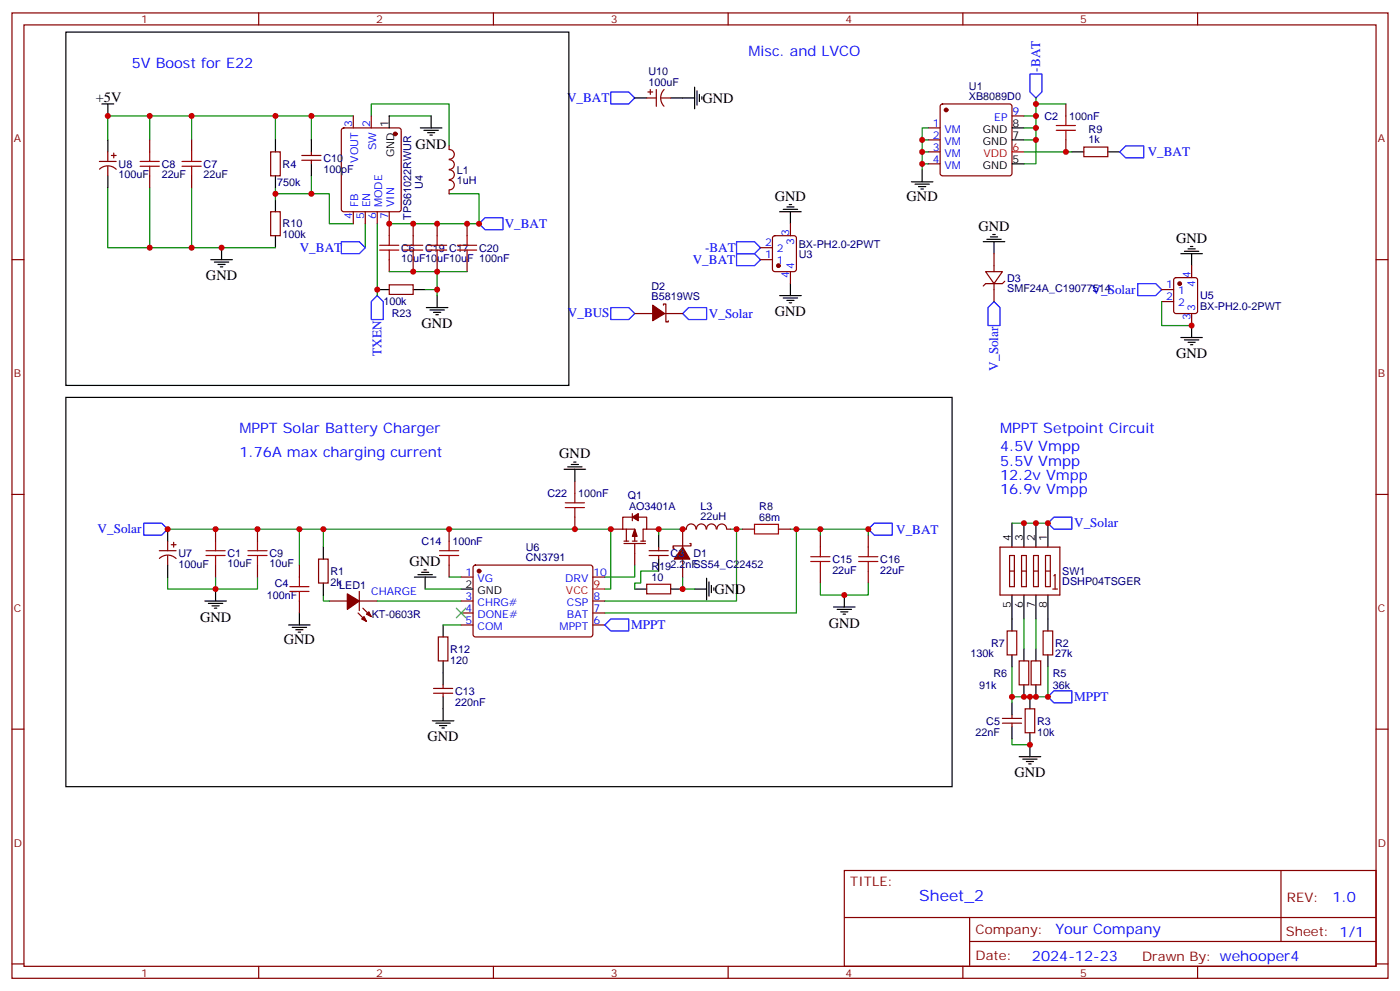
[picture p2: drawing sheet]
<svg xmlns="http://www.w3.org/2000/svg" width="412mm" height="292mm" viewBox="0 0 412 292" stroke-linecap="round" stroke-linejoin="round" font-family="sans-serif">
<g fill="none" stroke="#870000" stroke-width=".35">
<path d="M3.5 3.8h405.4v284.3h-405.4zM7.1 7.3h398.2v277.3h-398.2zM76.2 3.8v3.5M145.3 3.8v3.5M214.5 3.8v3.5M283.6 3.8v3.5M352.8 3.8v3.5M100.8 37.9l.4-.2h16.3l.5 .2 .2 .5v23.3l-.3 .5-.4 .2h-16.3l-.5-.3-.2-.4v-23.3zM104.1 34.1v3.6M109.4 34.1v3.6M190.5 28.9h2.8M190.9 27.1h1.4"/>
<path d="M191.6 26.4v1.4M193.3 26.4v4.9M194.7 28.9h2.9M195.6 26.4a3.5 3.5 0 0 0 0 4.9M273.4 37.7h3.5M277.2 30.8l.4-.2h19.8l.5 .2 .2 .5v19.8l-.2 .5-.5 .2h-19.8l-.5-.2-.2-.5v-19.8zM298.1 34.1h3.5M314 30.6v3.5M29.3 47.6h4.9M29.3 49.8a3.5 3.5 0 0 1 4.9 .1M31.7 44.7v2.9M31.7 49v2.8"/>
<path d="M32.8 45.8h1.4M33.5 45.1v1.4M44.1 41.2v3.5M44.1 51.8v3.5M56.4 41.2v3.5M56.4 51.8v3.5M79.7 44.7h2.8v7.1h-2.8zM88.9 45.8h5.6M88.9 47.2h5.6M91.7 44.7v1.1M91.7 47.2v1.1M132.3 43v1"/>
<path d="M132.3 56v1.1M132.3 44.1a1.41 1.41 0 0 1 1.5 1.4 1.41 1.41 0 0 1-1.5 1.4M132.3 53.1a1.41 1.41 0 0 1 1.5 1.4 1.41 1.41 0 0 1-1.5 1.4M132.3 50a1.41 1.41 0 0 1 1.5 1.5 1.41 1.41 0 0 1-1.5 1.4M132.3 47.1a1.41 1.41 0 0 1 1.5 1.4 1.41 1.41 0 0 1-1.5 1.4M273.4 41.2h3.5M273.4 44.7h3.5M273.4 48.3h3.5M314 41.2v3.5M319.3 43.3h7v2.8h-7zM3.5 76.5h3.6M79.7 62.4h2.8v7h-2.8z"/>
<path d="M104.1 62.4v3.5M107.6 62.4v3.5M111.1 62.4v3.5M114.7 62.4v7M114.7 76.5v3.5M121.7 65.9v3.5M121.7 76.5v3.5M128.8 65.9v3.5M128.8 76.5v3.5M137.6 65.9v3.5M137.6 76.5v3.5M224 76.5h3.5"/>
<path d="M224 73h3.5M227.8 69.6l.4-.2h5.7l.6 .5 .1 9.4-.5 .7h-5.9l-.6-.5-.1-9.4zM232.8 65.9v3.5M292.8 74.7v5.3M351 78.2v3.6M405.3 76.5h3.6M114.7 83.9h7v2.8h-7zM187 92.4h5.3M195.4 89.9v-.4h.7v5.3h.7v-.3M195.8 92.4h5.3M232.8 80v3.5M290.3 80h5l-2.5 3.5z"/>
<path d="M292.8 83.5v5.3M296 82.8l-.7 .7h-5l-.7 .7M342.2 85.3h3.5M342.2 88.8h3.5M346 82l.4-.2h5.7l.6 .4 .1 9.5-.5 .6-5.9 .1-.6-.5-.1-9.4zM351 92.4v3.5M3.5 145.6h3.6M49.4 159.4v2.8M51.2 159.7v1.4M63.5 155.9v3.5M75.8 155.9v3.5M132.3 155.9v3.5"/>
<path d="M169.3 141.7v3.6M169.3 152.3v3.6M179.9 155.9h3.5M183.4 155.9h3.6v3.5M183.8 159.4h1.4M184.5 155.9v3.5M186.3 152.3h-2.9v3.6M186.3 151.3v2.1M186.3 159.4h1.4M188 152.3h2.5v3.6h-1.1v3.5M188.7 159.4h1.4M190.5 155.9h3.5"/>
<path d="M205 155.8a1.41 1.41 0 0 0-1.4-1.5 1.41 1.41 0 0 0-1.4 1.5l-1.1 .1v5.2M205.2 155.8a1.41 1.41 0 0 1 1.4-1.5 1.41 1.41 0 0 1 1.4 1.5M208.2 155.8a1.41 1.41 0 0 1 1.4-1.5 1.41 1.41 0 0 1 1.4 1.5M211.2 155.8a1.41 1.41 0 0 1 1.4-1.5 1.41 1.41 0 0 1 1.4 1.5M214.1 155.9h1.1M218.7 155.9h3.5M229.3 155.9h3.5M241.7 157.6v3.5M255.8 157.6v3.5M405.3 145.6h3.6M46.9 162.2h5M47 164.5a3.5 3.5 0 0 1 4.9 0"/>
<path d="M49.4 163.6v2.8M50.4 160.4h1.5M63.5 166.4v3.6M75.8 166.4v3.6M88.2 166.4v3.6M88.2 177v3.6M93.8 164.7h2.9v7h-2.9zM97 177h5.3M105.8 177h5.3M105.8 174.2v5.6M106.9 179.1l2.5 2.5M132.3 166.4v3.6"/>
<path d="M135.8 170h3.5M135.8 177h3.5M139.6 166.6l.5-.2 34.1 .1 .4 .6v20.1l-.7 .4-34.1-.1-.5-.6v-19.8zM174.6 170h3.6M174.6 177h3.6M183.8 160.1h6.3M187 160.1v6.3M190.5 172.1h7.1v2.8h-7.1zM191.2 163.6h5.6M191.2 162.2h5.6M194 161.1v1.1M194 163.6v1.1"/>
<path d="M201.1 164.7v5.3M203.2 160.1h.4v.7h-5.3v.7h.3M241.7 168.2v3.5M255.8 168.2v3.5M294.6 161.1h17.6v14.2h-17.6zM297.4 163.6h1.4v9.2h-1.4zM297.4 168.2h1.4M300.9 163.6h1.4v9.2h-1.4zM300.9 168.2h1.4M304.4 163.6h1.5v9.2h-1.5zM304.4 168.2h1.5M308 163.6h1.4v9.2h-1.4z"/>
<path d="M308 168.2h1.4M310.1 173.5h1.4M310.4 169.6l.4-.3v4.2M105.5 180.6l2.4 2.4M129.1 187.6h2.8v7.1h-2.8zM135.8 180.6h3.5M135.8 184.1h3.5M174.6 180.6h3.6M174.6 184.1h3.6M296.7 185.8h2.8v7.1h-2.8zM300.2 194.7h2.8v7h-2.8zM303.7 194.7h2.9v7h-2.9z"/>
<path d="M307.3 185.8h2.8v7.1h-2.8zM3.5 214.8h3.6M127.7 204.2h5.6M127.7 202.8h5.6M130.5 201.7v1.1M130.5 204.2v1M295.3 213h5.6M295.3 211.6h5.6M298.1 210.5v1.1M298.1 213v1.1M302 208.8h2.8v7h-2.8zM405.3 214.8h3.6"/>
<path d="M248.7 256.4h156.6v28.2h-156.6zM377.3 256.4v20.9M248.7 270.2h156.5M285.6 277.3h119.6M285.6 270.2v14.2M3.5 283.9h3.6M76.2 284.6v3.5M145.3 284.6v3.5M214.5 284.6v3.5M283.6 284.6v3.5M352.8 284.6v3.5M405.3 283.9h3.6"/>
</g>
<g fill="#870000" stroke="#870000" stroke-width=".35">
<path d="M107.9 180.9l.8-.7 .7 1.4z"/>
<path d="M107.2 181.6l.7 1.4-1.4-.7z"/>
<path d="M102.3 174.9l3.5 2.1-3.5 2.5z"/>
<path d="M192.3 89.9l3.5 2.5-3.5 2.1z"/>
<path d="M187 155.9l.7 2.1h-1.4z"/>
<path d="M186.3 152.3l1.7-1v2.1z"/>
<path d="M201.1 161.1l2.1 3.6h-4.6z"/>
<circle cx="141.1" cy="168.2" r=".53"/>
<circle cx="278.7" cy="32.4" r=".53"/>
<circle cx="116.4" cy="39.4" r=".53"/>
<circle cx="229.3" cy="78.2" r=".53"/>
<circle cx="347.5" cy="83.5" r=".53"/>
</g>
<g fill="none" stroke="#000" stroke-width=".35">
<path d="M19.4 9.5h148.2v104h-148.2zM30 30.6h3.5M31.7 30.6v3.5M114.7 34.1v3.6M123.8 37.7h6.4M124.9 38.4h4.2M125.9 39.1h2.2M126.6 39.8h.8M127 34.1v3.6M187 28.9h3.5M197.6 28.9h7M204.6 25.7v6.3"/>
<path d="M205.3 26.7v4.3M206 27.8v2.1M206.7 28.5v.7M298.1 37.7h3.5M31.7 41.2v3.5M31.7 51.8v3.5M81.1 41.2v3.5M81.1 51.8v3.5M81.1 58.8v3.6M91.7 41.2v3.5M91.7 48.3v3.5M268.5 53.6h6.3"/>
<path d="M269.5 54.3h4.3M270.6 55h2.1M271.3 55.7h.7M271.6 50v3.6M298.1 48.3h3.5M298.1 41.2h3.5M315.7 44.7h3.6M326.3 44.7h3.5M62.1 76.5h6.3M63.1 77.2h4.3M64.2 77.9h2.1M64.9 78.6h.7"/>
<path d="M65.3 73v3.5M81.1 69.4v3.6M229.7 62.4h6.3M230.7 61.7h4.2M231.8 61h2.1M232.5 60.3h.7M232.8 62.4v3.5M289.6 71.2h6.4M290.7 70.5h4.2M291.7 69.8h2.2M292.5 69.1h.7M292.8 71.2v3.5"/>
<path d="M347.8 74.7h6.4M348.9 74h4.2M350 73.3h2.1M350.7 72.6h.7M351 74.7v3.5M111.1 85.3h3.6M121.7 85.3h3.5M125.6 90.6h6.3M126.6 91.3h4.3M127.7 92h2.1M128.4 92.7h.7M128.8 87.1v3.5"/>
<path d="M229.7 87.1h6.3M230.7 87.8h4.2M231.8 88.5h2.1M232.5 89.2h.7M232.8 83.5v3.6M347.8 99.4h6.4M351 95.9v3.5M19.4 117.1h261.1v114.6h-261.1zM348.9 100.1h4.2M350 100.8h2.1M350.7 101.5h.7M166.2 138.2h6.3"/>
<path d="M167.2 137.5h4.2M168.3 136.8h2.1M169 136.1h.7M169.3 138.2v3.5M49.4 155.9v3.5M194 157.6v3.5M298.1 154.1v7M301.6 154.1v7M305.2 154.1v7M308.7 154.1v7M49.4 166.4v3.6M60.3 177h6.4"/>
<path d="M61.4 177.7h4.2M62.4 178.4h2.2M63.1 179.1h.8M63.5 173.5v3.5M95.2 161.1v3.6M95.2 171.7v3.6M122.1 170h6.3M123.1 169.3h4.3M124.2 168.6h2.1M124.9 167.9h.7M125.2 170v3.5M135.8 173.5h3.5"/>
<path d="M187 173.5h3.5M194 164.7v3.5M197.6 173.5h3.5M204.6 173.5h3.5M208.1 170.3v6.4M208.8 171.4v4.2M209.5 172.4v2.2M210.3 173.1v.7M245.5 178.8h6.4M246.6 179.5h4.2M248.7 175.3v3.5M298.1 175.3v10.5"/>
<path d="M301.6 175.3v7M305.2 175.3v7M308.7 175.3v10.5M85 184.1h6.4M86.1 184.8h4.2M87.1 185.5h2.2M87.8 186.2h.7M88.2 180.6v3.5M130.5 184.1v3.5M130.5 194.7v7M247.6 180.2h2.2M248.4 180.9h.7"/>
<path d="M298.1 192.9v3.5M301.6 191.1v3.6M305.2 191.1v3.6M308.7 192.9v3.5M127.4 212.3h6.3M128.4 213h4.2M129.5 213.7h2.1M130.2 214.4h.7M130.5 205.2v7.1M298.1 207v3.5M298.1 214.1v3.5M301.6 201.7v3.5"/>
<path d="M303.4 205.2v3.6M303.4 215.8v7.1M305.2 201.7v3.5M300.2 222.9h6.4M301.3 223.6h4.2M302.3 224.3h2.1M303 225h.7"/>
</g>
<path d="M298.1 44.7h3.5M174.6 173.5h3.6" fill="none" stroke="#f00" stroke-width=".35"/>
<g fill="none" stroke="#a10000" stroke-width=".35">
<path d="M311.1 38.4h5.7M311.1 37h5.7M314 34.1v2.9M314 38.4v2.8M41.3 47.6h5.6M41.3 49h5.6M44.1 44.7v2.9M44.1 49v2.8M53.6 47.6h5.7M53.6 49h5.7M56.4 44.7v2.9M56.4 49v2.8"/>
<path d="M111.8 73.7h5.7M111.8 72.2h5.7M114.7 69.4v2.8M114.7 73.7v2.8M118.9 73.7h5.6M118.9 72.2h5.6M121.7 69.4v2.8M121.7 73.7v2.8M125.9 73.7h5.7M125.9 72.2h5.7M128.8 69.4v2.8M128.8 73.7v2.8"/>
<path d="M134.8 73.7h5.6M134.8 72.2h5.6M137.6 69.4v2.8M137.6 73.7v2.8M63.5 159.4v2.8M75.8 159.4v2.8M132.3 159.4v2.8M166.5 149.5h5.7M166.5 148.1h5.7M169.3 145.3v2.8M169.3 149.5v2.8M222.2 154.4h7.1v2.9h-7.1z"/>
<path d="M60.7 163.6h5.6M60.7 162.2h5.6M63.5 163.6v2.8M73 163.6h5.7M73 162.2h5.7M75.8 163.6v2.8M85.4 174.2h5.6M85.4 172.8h5.6M88.2 170v2.8M88.2 174.2v2.8M129.5 163.6h5.6M129.5 162.2h5.6"/>
<path d="M132.3 163.6v2.8M238.8 165.4h5.7M238.8 164h5.7M241.7 161.1v2.9M241.7 165.4v2.8M252.9 165.4h5.7M252.9 164h5.7M255.8 161.1v2.9M255.8 165.4v2.8"/>
</g>
<g fill="none" stroke="#008700" stroke-width=".35">
<path d="M44.1 34.1v7.1M56.4 34.1v7.1M81.1 34.1h-49.4v7.1M91.7 34.1v7.1M104.1 34.1h-23v7.1M109.4 34.1v-3.5h22.9v12.4M114.7 34.1h12.3M273.4 37.7h-1.8v12.3M301.6 34.1h3.6v14.2h-3.6M301.6 37.7h3.6M305.2 28.9v5.2M305.2 30.6h8.8"/>
<path d="M31.7 55.3v17.7h49.4M44.1 55.3v17.7M56.4 55.3v17.7M81.1 57.1h15.9v8.8h7.1M81.1 55.3v3.5M91.7 51.8v5.3M132.3 57.1h8.8v8.8h-26.4M271.6 48.3h1.8M271.6 44.7h1.8M271.6 41.2h1.8M301.6 44.7h14.1M301.6 41.2h3.6"/>
<path d="M107.6 65.9v7.1M111.1 65.9v21.2M114.7 80h14.1v7.1M125.2 85.3h3.6M128.8 80h8.8M342.2 88.8v7.1h8.8M49.4 155.9h45.8M88.2 155.9v10.5M201.1 155.9h-7.1v1.7M215.2 155.9h1.8v21.1h-38.8M217 155.9h1.7M232.8 155.9h1.8v24.7h-56.4"/>
<path d="M234.6 155.9h21.2v1.7M241.7 155.9v1.7M298.1 154.1h10.6M49.4 170v3.5h14.1v-3.5M75.8 170v3.5h-12.3M95.2 161.1v-5.2h84.7v17.6h-1.7M95.2 175.3v1.7h1.8M111.1 177h24.7M125.2 173.5h10.6M132.3 170h3.5M187 166.4v3.6h-8.8M194 168.2h-5.3v3.5h-1.7v1.8"/>
<path d="M201.1 170v3.5h3.5M241.7 171.7v3.6h14.1v-3.6M130.5 184.1h5.3M298.1 196.4v8.8h10.6v-8.8M301.6 182.3v8.8M305.2 182.3v8.8M298.1 217.6v1.8h5.3M298.1 205.2v1.8"/>
</g>
<g fill="none" stroke="#00f" stroke-width=".35">
<path d="M179.9 27.1h5.3l1.8 1.8-1.8 1.7h-5.3zM303.4 21.8h3.5v5.3l-1.7 1.8-1.8-1.8zM329.8 44.7l1.8-1.7h5.3v3.5h-5.3zM100.5 71.2h5.3l1.8 1.8-1.8 1.7h-5.3zM141.1 65.9l1.8-1.8h5.3v3.6h-5.3zM217 71.2h5.2l1.8 1.8-1.8 1.7h-5.2zM217 74.7h5.2l1.8 1.8-1.8 1.7h-5.2zM111.1 87.1l1.8 1.7v5.3h-3.5v-5.3zM179.9 90.6h5.3l1.8 1.8-1.8 1.7h-5.3zM201.1 92.4l1.7-1.8h5.3v3.5h-5.3zM292.8 88.8l1.8 1.8v5.3h-3.6v-5.3zM335.1 83.5h5.3l1.8 1.8-1.8 1.8h-5.3z"/>
<path d="M42.3 154.1h5.3l1.8 1.8-1.8 1.7h-5.3zM255.8 155.9l1.7-1.8h5.3v3.5h-5.3zM308.7 154.1l1.7-1.8h5.3v3.6h-5.3zM178.2 184.1l1.7-1.8h5.3v3.5h-5.3zM310.4 203.5h5.3v3.5h-5.3l-1.7-1.8z"/>
</g>
<path d="M134.4 179.1l2.8 2.9M137.2 179.1l-2.8 2.9" fill="none" stroke="#3c3" stroke-width=".35"/>
<g fill="#c00">
<circle cx="217" cy="155.9" r=".88"/>
<circle cx="234.6" cy="155.9" r=".88"/>
<circle cx="241.7" cy="155.9" r=".88"/>
<circle cx="248.7" cy="175.3" r=".88"/>
<circle cx="132.3" cy="155.9" r=".88"/>
<circle cx="95.3" cy="155.9" r=".88"/>
<circle cx="63.5" cy="173.5" r=".88"/>
<circle cx="201.1" cy="173.5" r=".88"/>
<circle cx="255.8" cy="155.9" r=".88"/>
<circle cx="271.6" cy="48.3" r=".88"/>
<circle cx="271.6" cy="44.7" r=".88"/>
<circle cx="271.6" cy="41.2" r=".88"/>
<circle cx="305.2" cy="37.7" r=".88"/>
<circle cx="305.2" cy="41.2" r=".88"/>
<circle cx="305.2" cy="34.1" r=".88"/>
<circle cx="305.2" cy="30.6" r=".88"/>
<circle cx="314" cy="44.7" r=".88"/>
<circle cx="44.1" cy="73" r=".88"/>
<circle cx="56.4" cy="73" r=".88"/>
<circle cx="56.4" cy="34.1" r=".88"/>
<circle cx="44.1" cy="34.1" r=".88"/>
<circle cx="31.8" cy="34.1" r=".88"/>
<circle cx="81.1" cy="34.1" r=".88"/>
<circle cx="91.7" cy="57.1" r=".88"/>
<circle cx="81.1" cy="57.1" r=".88"/>
<circle cx="65.3" cy="73" r=".88"/>
<circle cx="91.7" cy="34.1" r=".88"/>
<circle cx="114.7" cy="65.9" r=".88"/>
<circle cx="121.7" cy="65.9" r=".88"/>
<circle cx="169.3" cy="155.9" r=".88"/>
<circle cx="63.5" cy="155.9" r=".88"/>
<circle cx="75.8" cy="155.9" r=".88"/>
<circle cx="351" cy="95.9" r=".88"/>
<circle cx="194" cy="155.9" r=".88"/>
<circle cx="179.9" cy="155.9" r=".88"/>
<circle cx="201.1" cy="155.9" r=".88"/>
<circle cx="49.4" cy="155.9" r=".88"/>
<circle cx="301.6" cy="154.1" r=".88"/>
<circle cx="305.2" cy="154.1" r=".88"/>
<circle cx="308.7" cy="154.1" r=".88"/>
<circle cx="301.6" cy="205.2" r=".88"/>
<circle cx="303.4" cy="205.2" r=".88"/>
<circle cx="305.2" cy="205.2" r=".88"/>
<circle cx="308.7" cy="205.2" r=".88"/>
<circle cx="303.4" cy="219.4" r=".88"/>
<circle cx="298.1" cy="205.2" r=".88"/>
<circle cx="88.2" cy="155.9" r=".88"/>
<circle cx="128.8" cy="65.9" r=".88"/>
<circle cx="111.1" cy="85.3" r=".88"/>
<circle cx="121.7" cy="80" r=".88"/>
<circle cx="128.8" cy="80" r=".88"/>
<circle cx="128.8" cy="85.3" r=".88"/>
<circle cx="141.1" cy="65.9" r=".88"/>
<circle cx="137.6" cy="65.9" r=".88"/>
</g>
<text font-size="4.6" fill="#00f" x="270.8" y="265.4">Sheet_2</text>
<g font-size="4.2" fill="#00f">
<text x="220.5" y="16.5">Misc. and LVCO</text>
<text x="38.8" y="20">5V Boost for E22</text>
<text x="70.6" y="127.6">MPPT Solar Battery Charger</text>
<text x="294.6" y="127.6">MPPT Setpoint Circuit</text>
<text x="70.6" y="134.7">1.76A max charging current</text>
<text x="294.6" y="132.9">4.5V Vmpp</text>
<text x="294.6" y="137.2">5.5V Vmpp</text>
<text x="294.6" y="141.4">12.2v Vmpp</text>
<text x="294.6" y="145.6">16.9v Vmpp</text>
<text x="392.5" y="265.7">1.0</text>
<text x="310.9" y="275.2">Your Company</text>
<text x="304" y="283">2024-12-23</text>
</g>
<g font-size="4.2">
<text x="28.2" y="29.9">+5V</text>
<text x="206.9" y="30.3">GND</text>
<text x="122.4" y="43.8">GND</text>
<text x="228.2" y="59.2">GND</text>
<text x="267.1" y="59.2">GND</text>
<text x="288.2" y="68">GND</text>
<text x="346.4" y="71.6">GND</text>
<text x="60.7" y="82.6">GND</text>
<text x="228.2" y="93.2">GND</text>
<text x="124.2" y="96.7">GND</text>
<text x="346.4" y="105.5">GND</text>
<text x="164.7" y="135">GND</text>
<text x="120.6" y="166.8">GND</text>
<text x="210.4" y="174.9">GND</text>
<text x="58.9" y="183.1">GND</text>
<text x="244.1" y="184.9">GND</text>
<text x="83.6" y="189.7">GND</text>
<text x="125.9" y="218.3">GND</text>
<text x="298.8" y="228.9">GND</text>
</g>
<g font-size="3.9" fill="#00f">
<text x="306.4" y="21.1" transform="rotate(-90 306.4 21.1)">-BAT</text>
<text x="167" y="30.1">V_BAT</text>
<text x="338.1" y="46">V_BAT</text>
<text x="148.7" y="67.2">V_BAT</text>
<text x="88.3" y="74.2">V_BAT</text>
<text x="204.1" y="77.7">V_BAT</text>
<text x="207.7" y="74.2">-BAT</text>
<text x="321.5" y="86.6">V_Solar</text>
<text x="167.3" y="93.5">V_BUS</text>
<text x="208.8" y="93.6">V_Solar</text>
<text x="112.4" y="104.9" transform="rotate(-90 112.4 104.9)">TXEN</text>
<text x="294.1" y="109.1" transform="rotate(-90 294.1 109.1)">V_Solar</text>
<text x="316.4" y="155.3">V_Solar</text>
<text x="28.7" y="157.1">V_Solar</text>
<text x="264" y="157.2">V_BAT</text>
<text x="185.9" y="185.3">MPPT</text>
<text x="316.4" y="206.5">MPPT</text>
</g>
<g font-size="3.9" fill="#800">
<text x="250.5" y="261">TITLE:</text>
<text x="379.1" y="265.7">REV:</text>
<text x="287.4" y="275.2">Company:</text>
<text x="378.7" y="275.8">Sheet: 1/1</text>
<text x="287.4" y="282.9">Date:</text>
<text x="336.4" y="282.9">Drawn By: wehooper4</text>
</g>
<g font-size="3.2" fill="#800">
<text x="41.6" y="6.8">1</text>
<text x="110.8" y="6.8">2</text>
<text x="179.9" y="6.8">3</text>
<text x="249.1" y="6.8">4</text>
<text x="318.2" y="6.8">5</text>
<text x="4.1" y="41.9">A</text>
<text x="405.9" y="41.9">A</text>
<text x="4.1" y="111.1">B</text>
<text x="405.9" y="111.1">B</text>
<text x="4.1" y="180.2">C</text>
<text x="405.9" y="180.2">C</text>
<text x="4.1" y="249.3">D</text>
<text x="405.9" y="249.3">D</text>
<text x="41.6" y="287.6">1</text>
<text x="110.8" y="287.6">2</text>
<text x="179.9" y="287.6">3</text>
<text x="249.1" y="287.6">4</text>
<text x="318.2" y="287.6">5</text>
</g>
<g font-size="3.2" fill="#000080">
<text x="191" y="22.1">U10</text>
<text x="191" y="25.3">100uF</text>
<text x="285.4" y="29.5">XB8089D0</text>
<text x="285.4" y="26.4">U1</text>
<text x="307.6" y="35.3">C2</text>
<text x="314.9" y="35.3">100nF</text>
<text x="320.7" y="39.1">R9</text>
<text x="95.2" y="47.6">C10</text>
<text x="320.7" y="42.3">1k</text>
<text x="34.9" y="52.6">100uF</text>
<text x="34.9" y="49.4">U8</text>
<text x="47.6" y="52.6">22uF</text>
<text x="47.6" y="49.4">C8</text>
<text x="60" y="52.6">22uF</text>
<text x="60" y="49.4">C7</text>
<text x="83.3" y="49.4">R4</text>
<text x="95.2" y="50.8">100pF</text>
<text x="134.5" y="51.1">L1</text>
<text x="81.6" y="54.7">750k</text>
<text x="124.6" y="55.7" transform="rotate(-90 124.6 55.7)">U4</text>
<text x="134.5" y="54.3">1uH</text>
<text x="121.1" y="64.7" transform="rotate(-90 121.1 64.7)">TPS61022RWUR</text>
<text x="83.3" y="70.2">100k</text>
<text x="83.3" y="67">R10</text>
<text x="118.2" y="77.3">10uF10uF10uF 100nF</text>
<text x="118.2" y="74.1">C6</text>
<text x="125.2" y="74.1">C19 C17</text>
<text x="141.1" y="74.1">C20</text>
<text x="235.3" y="73">BX-PH2.0-2PWT</text>
<text x="235.3" y="76">U3</text>
<text x="296.7" y="82.9">D3</text>
<text x="112.9" y="89.9">100k</text>
<text x="191.9" y="88.5">B5819WS</text>
<text x="191.9" y="85.4">D2</text>
<text x="296.7" y="86.1">SMF24A_C19077514</text>
<text x="353.5" y="88.2">U5</text>
<text x="115.4" y="93.5">R23</text>
<text x="353.5" y="91.3">BX-PH2.0-2PWT</text>
<text x="161.2" y="146.4">C22</text>
<text x="170.3" y="146.4">100nF</text>
<text x="184.9" y="147">Q1</text>
<text x="185.3" y="150.2">AO3401A</text>
<text x="206.3" y="153.3">22uH</text>
<text x="206.3" y="150.1">L3</text>
<text x="223.7" y="153.4">68m</text>
<text x="223.7" y="150.2">R8</text>
<text x="124.2" y="160.5">C14</text>
<text x="133.3" y="160.5">100nF</text>
<text x="52.6" y="167.2">100uF</text>
<text x="52.6" y="164">U7</text>
<text x="67" y="167.1">10uF</text>
<text x="67" y="164.1">C1</text>
<text x="79.4" y="167.1">10uF</text>
<text x="79.4" y="164.1">C9</text>
<text x="154.9" y="165.4">CN3791</text>
<text x="154.9" y="162.2">U6</text>
<text x="191.9" y="167.9">R192.2nFSS54_C22452</text>
<text x="197.6" y="164">C3</text>
<text x="204.3" y="164.1">D1</text>
<text x="245.2" y="165.8">C15</text>
<text x="259.3" y="165.8">C16</text>
<text x="80.9" y="172.9">C4</text>
<text x="97.4" y="172.5">2k</text>
<text x="97.4" y="169.3">R1</text>
<text x="100" y="173.5">LED1</text>
<text x="191.9" y="171">10</text>
<text x="245.2" y="169">22uF</text>
<text x="259.3" y="169">22uF</text>
<text x="312.9" y="172.4">DSHP04TSGER</text>
<text x="312.9" y="169.4">SW1</text>
<text x="78.6" y="176.4">100nF</text>
<text x="109.5" y="182">KT-0603R</text>
<text x="291.9" y="190.5">R7</text>
<text x="310.8" y="190.5">R2</text>
<text x="132.6" y="195.5">120</text>
<text x="132.6" y="192.3">R12</text>
<text x="285.9" y="193.6">130k</text>
<text x="310.8" y="193.6">27k</text>
<text x="288.4" y="202.9">91k</text>
<text x="292.6" y="199.3">R6</text>
<text x="310.1" y="202.9">36k</text>
<text x="310.1" y="199.3">R5</text>
<text x="134.1" y="207.8">220nF</text>
<text x="134.1" y="204.6">C13</text>
<text x="290.5" y="213.5">C5</text>
<text x="305.5" y="213.4">R3</text>
<text x="287.3" y="216.6">22nF</text>
<text x="305.5" y="216.6">10k</text>
</g>
<g font-size="3.2" fill="#00f">
<text x="292.9" y="35.6">EP</text>
<text x="298.3" y="33.8">9</text>
<text x="103.7" y="37.5" transform="rotate(-90 103.7 37.5)">3</text>
<text x="109" y="37.5" transform="rotate(-90 109 37.5)">2</text>
<text x="274.7" y="37.3">1</text>
<text x="274.7" y="40.9">2</text>
<text x="278.2" y="39.1">VM</text>
<text x="105.5" y="47.9" transform="rotate(-90 105.5 47.9)">VOUT</text>
<text x="110.8" y="44.3" transform="rotate(-90 110.8 44.3)">SW</text>
<text x="274.7" y="44.4">3</text>
<text x="274.7" y="47.9">4</text>
<text x="278.2" y="42.6">VM</text>
<text x="278.2" y="46.1">VM</text>
<text x="278.2" y="49.7">VM</text>
<text x="103.7" y="64.6" transform="rotate(-90 103.7 64.6)">4</text>
<text x="105.5" y="61.1" transform="rotate(-90 105.5 61.1)">FB</text>
<text x="107.2" y="64.6" transform="rotate(-90 107.2 64.6)">5</text>
<text x="109" y="61.1" transform="rotate(-90 109 61.1)">EN</text>
<text x="110.8" y="64.6" transform="rotate(-90 110.8 64.6)">6</text>
<text x="112.5" y="61.1" transform="rotate(-90 112.5 61.1)">MODE</text>
<text x="114.3" y="64.6" transform="rotate(-90 114.3 64.6)">7</text>
<text x="116.1" y="61.1" transform="rotate(-90 116.1 61.1)">VIN</text>
<text x="232.5" y="69.4" transform="rotate(-90 232.5 69.4)">3</text>
<text x="225.3" y="76.1">1</text>
<text x="225.3" y="72.6">2</text>
<text x="228.8" y="77.9">1</text>
<text x="228.8" y="74.4">2</text>
<text x="233.9" y="72.2" transform="rotate(-90 233.9 72.2)">3</text>
<text x="232.5" y="82" transform="rotate(-90 232.5 82)">4</text>
<text x="233.9" y="79.3" transform="rotate(-90 233.9 79.3)">4</text>
<text x="350.7" y="81.8" transform="rotate(-90 350.7 81.8)">4</text>
<text x="343.5" y="84.9">1</text>
<text x="343.5" y="88.5">2</text>
<text x="347" y="86.7">1</text>
<text x="352.1" y="84.5" transform="rotate(-90 352.1 84.5)">4</text>
<text x="347" y="90.2">2</text>
<text x="350.7" y="94.4" transform="rotate(-90 350.7 94.4)">3</text>
<text x="352.1" y="91.7" transform="rotate(-90 352.1 91.7)">3</text>
<text x="137.2" y="169.6">1</text>
<text x="140.7" y="171.4">VG</text>
<text x="166.5" y="171.4">DRV</text>
<text x="174.8" y="169.6">10</text>
<text x="109.4" y="175.3">CHARGE</text>
<text x="137.2" y="176.7">3</text>
<text x="140.7" y="178.4">CHRG#</text>
<text x="167" y="178.4">CSP</text>
<text x="174.8" y="176.7">8</text>
<text x="137.2" y="180.2">4</text>
<text x="137.2" y="183.7">5</text>
<text x="140.7" y="182">DONE#</text>
<text x="140.7" y="185.5">COM</text>
<text x="164.9" y="185.5">MPPT</text>
<text x="167" y="182">BAT</text>
<text x="174.8" y="183.7">6</text>
<text x="174.8" y="180.2">7</text>
</g>
<g font-size="3.2">
<text x="114.3" y="37.5" transform="rotate(-90 114.3 37.5)">1</text>
<text x="289.5" y="39.1">GND</text>
<text x="298.3" y="40.9">7</text>
<text x="298.3" y="37.3">8</text>
<text x="116.1" y="46.3" transform="rotate(-90 116.1 46.3)">GND</text>
<text x="289.5" y="42.6">GND</text>
<text x="298.3" y="47.9">5</text>
<text x="289.5" y="49.7">GND</text>
<text x="297.7" y="159.4" transform="rotate(-90 297.7 159.4)">4</text>
<text x="301.3" y="159.4" transform="rotate(-90 301.3 159.4)">3</text>
<text x="304.8" y="159.4" transform="rotate(-90 304.8 159.4)">2</text>
<text x="308.3" y="159.4" transform="rotate(-90 308.3 159.4)">1</text>
<text x="137.2" y="173.1">2</text>
<text x="140.7" y="174.9">GND</text>
<text x="297.7" y="179" transform="rotate(-90 297.7 179)">5</text>
<text x="301.3" y="179" transform="rotate(-90 301.3 179)">6</text>
<text x="304.8" y="179" transform="rotate(-90 304.8 179)">7</text>
<text x="308.3" y="179" transform="rotate(-90 308.3 179)">8</text>
</g>
<g font-size="3.2" fill="#f00">
<text x="289.7" y="46.1">VDD</text>
<text x="298.3" y="44.4">6</text>
<text x="174.8" y="173.1">9</text>
<text x="166.7" y="174.9">VCC</text>
</g>
</svg>
